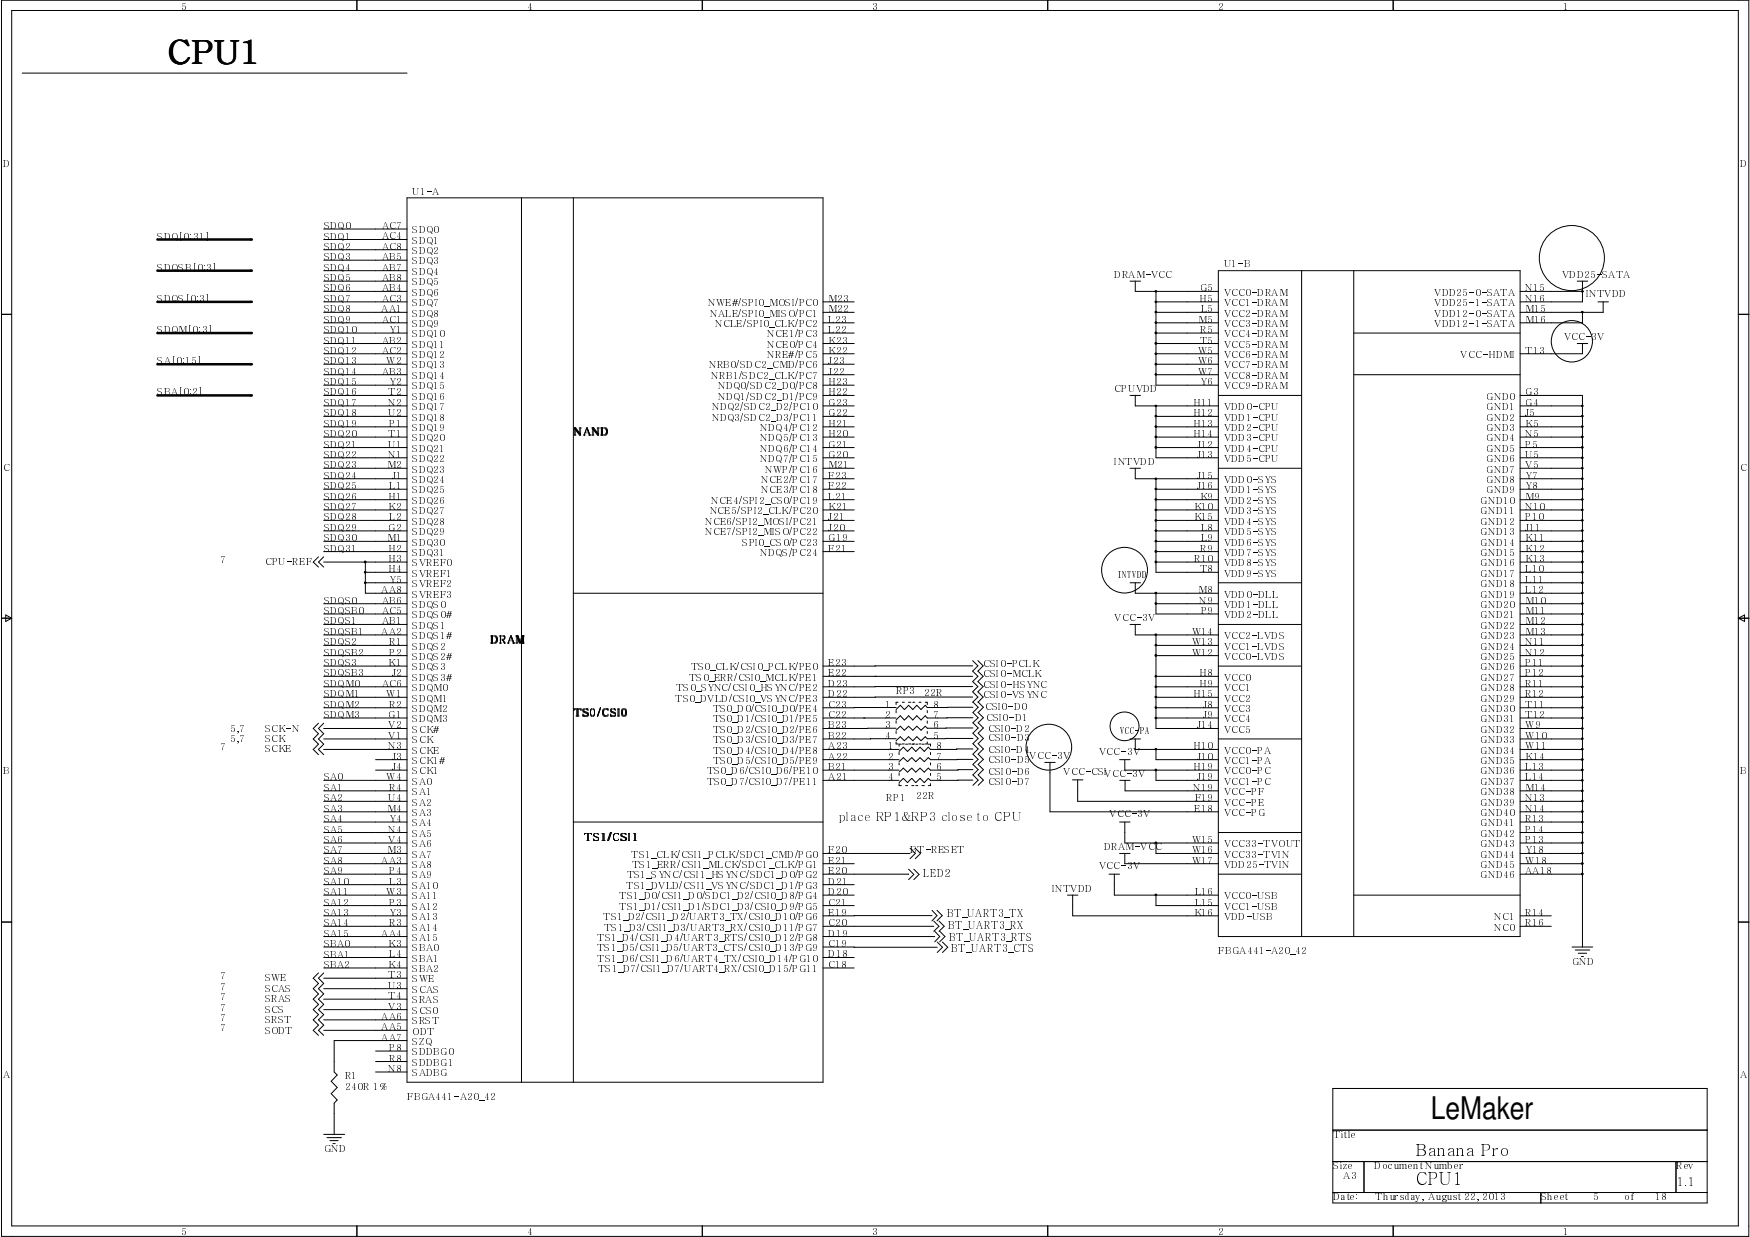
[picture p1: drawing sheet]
<svg xmlns="http://www.w3.org/2000/svg" width="297mm" height="210mm" viewBox="0 0 297 210" stroke-linecap="round" stroke-linejoin="round" font-family="sans-serif">
<g fill="none" stroke="#000" stroke-width=".17">
<path d="M.3 0h296.5v209.8h-296.5zM2 1.8h293.1v206.2h-293.1zM3.8 12.4h65.3M60.6 0v1.8M119.2 0v1.8M177.8 0v1.8M236.5 0v1.8M54.9 38.9h14.2M69.1 33.6h70.6v150h-70.6zM88.5 33.6v150M97.3 33.6v150M.3 53.3h1.7"/>
<path d="M54.9 40.6h14.2M54.9 42.4h14.2M54.9 44.2h14.2M54.9 45.9h14.2M54.9 47.7h14.2M54.9 49.4h14.2M54.9 51.2h14.2M54.9 53h14.2M54.9 54.8h14.2M54.9 56.5h14.2M54.9 58.3h14.2M139.7 51.2h5.3"/>
<path d="M139.7 53h5.3M139.7 54.8h5.3M139.7 56.5h5.3M139.7 58.3h5.3M191.8 47.7h1.8M192.7 47.7v1.7h14.1M196.1 51.1l.2 .1-.1 .2zM196.1 52.9l.2 .1-.1 .1zM196.1 54.6l.2 .1-.1 .2zM196.1 56.4h.2v.2h-.2zM196.1 58.2h.2v.2h-.2zM196.1 59.9l.2 .1-.1 .2z"/>
<path d="M196.1 49.4h.2l-.1 .2zM196.2 51.2h10.6M196.2 53h10.6M196.2 54.8h10.6M196.2 56.5h10.6M196.2 58.3h10.6M196.2 49.4v16h10.6M206.8 45.9h51.2v113h-51.2zM220.9 45.9v113M229.8 56.5h28.2M229.8 45.9v113M258 49.4h10.6"/>
<path d="M267.7 47.7h1.8M267.7 58.3h1.8M268.5 49.4h.2l-.1 .2zM268.5 52.9l.2 .1-.1 .1zM268.6 49.4h.1M268.6 47.7v3.5h-10.6M268.6 53v1.8h-10.6M268.6 58.3v1.7h-10.6M271.2 51.2h1.8M272.1 51.2v1.8h-14.1M295.1 53.3h1.7M54.9 60h14.2"/>
<path d="M54.9 61.8h14.2M54.9 63.6h14.2M54.9 65.4h14.2M54.9 67.1h14.2M54.9 68.9h14.2M54.9 70.7h14.2M54.9 72.4h14.2M54.9 74.2h14.2M54.9 75.9h14.2M54.9 77.7h14.2M54.9 79.5h14.2M139.7 60h5.3"/>
<path d="M139.7 61.8h5.3M139.7 63.6h5.3M139.7 65.4h5.3M139.7 67.1h5.3M139.7 68.9h5.3M139.7 70.7h5.3M139.7 72.4h5.3M139.7 74.2h5.3M139.7 75.9h5.3M139.7 77.7h5.3M139.7 79.5h5.3M191.8 67.1h1.8"/>
<path d="M191.8 79.5h1.8M192.7 67.1v1.8h14.1M192.7 79.5v1.7h14.1M196.1 70.5l.2 .1-.1 .1zM196.1 72.3l.2 .1-.1 .1zM196.1 74h.2v.2h-.2zM196.1 75.8h.2v.2h-.2zM196.1 68.8l.2 .1-.1 .1zM196.1 61.7l.2 .1-.1 .1zM196.1 63.4l.2 .1-.1 .2zM196.2 60h10.6M196.2 61.8h10.6"/>
<path d="M196.2 63.6h10.6M196.2 70.7h10.6M196.2 72.4h10.6M196.2 74.2h10.6M196.2 75.9h10.6M196.2 68.9v8.8h10.6M206.8 67.1h14.1M206.8 79.5h14.1M229.8 63.6h28.2M258 67.1h10.6v93.6M258 68.9h10.6M258 70.7h10.6"/>
<path d="M258 72.4h10.6M258 74.2h10.6M258 75.9h10.6M258 77.7h10.6M258 79.5h10.6M268.5 75.8h.2v.2h-.2zM268.5 68.8l.2 .1-.1 .1zM268.5 70.5l.2 .1-.1 .1zM268.5 72.3l.2 .1-.1 .1zM268.5 74h.2v.2h-.2zM268.5 79.4l.2 .1-.1 .1zM268.5 77.6l.2 .1-.1 .1z"/>
<path d="M54.1 94.5l-.9 .9 .9 .8M54.9 81.2h14.2M54.9 83h14.2M54.9 84.8h14.2M54.9 86.5h14.2M54.9 88.3h14.2M54.9 90.1h14.2M54.9 91.9h14.2M54.9 93.6h14.2M54.9 95.4h14.2M54.9 94.5l-.8 .9 .8 .8M61.9 95.2h.2v.3h-.2z"/>
<path d="M61.9 97l.2 .1-.1 .1zM61.9 98.8l.2 .1-.1 .1zM62 95.4v5.3h7.1M62 97.1h7.1M62 98.9h7.1M139.7 81.2h5.3M139.7 83h5.3M139.7 84.8h5.3M139.7 86.5h5.3M139.7 88.3h5.3M139.7 90.1h5.3M139.7 91.9h5.3"/>
<path d="M139.7 93.6h5.3M191.8 98.9h1.8M192.7 98.9v1.8h14.1M196.1 84.7l.2 .1-.1 .1zM196.1 88.2l.2 .1-.1 .1zM196.1 89.9l.2 .1-.1 .2zM196.1 95.2h.2v.3h-.2zM196.1 82.9l.2 .1-.1 .1zM196.1 93.5h.2v.2h-.2zM196.1 86.4l.2 .1-.1 .2zM196.1 81.1l.2 .1-.1 .2zM196.1 91.7l.2 .1-.1 .1z"/>
<path d="M196.2 83h10.6M196.2 84.8h10.6M196.2 86.5h10.6M196.2 88.3h10.6M196.2 90.1h10.6M196.2 91.9h10.6M196.2 93.6h10.6M196.2 95.4h10.6M196.2 81.2v15.9h10.6M206.8 98.9h14.1M258 81.2h10.6M258 83h10.6"/>
<path d="M258 84.8h10.6M258 86.5h10.6M258 88.3h10.6M258 90.1h10.6M258 91.9h10.6M258 93.6h10.6M258 95.4h10.6M258 97.1h10.6M258 98.9h10.6M268.5 95.2h.2v.3h-.2zM268.5 97l.2 .1-.1 .1zM268.5 98.8l.2 .1-.1 .1z"/>
<path d="M268.5 81.1l.2 .1-.1 .2zM268.5 82.9l.2 .1-.1 .1zM268.5 84.7l.2 .1-.1 .1zM268.5 86.4l.2 .1-.1 .2zM268.5 89.9l.2 .1-.1 .2zM268.5 91.7l.2 .1-.1 .1zM268.5 93.5h.2v.2h-.2zM268.5 88.2l.2 .1-.1 .1zM.3 104.9h1.7M1 104.4l1 .5-1 .6zM54.9 102.4h14.2M54.9 104.2h14.2"/>
<path d="M54.9 106h14.2M54.9 107.7h14.2M54.9 109.5h14.2M54.9 111.3h14.2M54.9 113h14.2M54.9 114.8h14.2M54.9 116.5h14.2M54.9 118.3h14.2M97.3 100.7h42.4M139.7 114.8h25.4M148.5 114.8h.1M152.4 119.2h-.3v.3"/>
<path d="M153.2 119.2h.3M154.2 119.2h.4M154.9 119.2h.4M156 119.2h.3M157.1 119.2h.3v.3M165.1 113h-25.4M165.1 116.5h-25.4M165.1 118.3h-25.4M165.1 112.1l.9 .9-.9 .9 .9 .9-.9 .9 .9 .8-.9 .9 .9 .9-.9 .9M165.1 119.1l.9 .9-.9 .9 .9 .9-.9 .8 .9 .9-.9 .9 .9 .9-.9 .9 .9 .9-.9 .9 .9 .9-.9 .8 .9 .9-.9 .9 .9 .9-.9 .9M166 112.1l.9 .9-.9 .9 .9 .9-.9 .9 .9 .8-.9 .9 .9 .9-.9 .9M166 119.1l.9 .9-.9 .9 .9 .9-.9 .8 .9 .9-.9 .9 .9 .9-.9 .9 .9 .9-.9 .9 .9 .9-.9 .8 .9 .9-.9 .9 .9 .9-.9 .9"/>
<path d="M191.8 106h1.8M192.7 106v1.7h14.1M196.1 114.7l.2 .1-.1 .1zM196.1 120l.2 .1-.1 .1zM196.1 116.4l.2 .1-.1 .2zM196.1 118.2l.2 .1-.1 .1zM196.1 111.1h.2v.2h-.2zM196.1 107.6l.2 .1-.1 .1zM196.1 109.4l.2 .1-.1 .1zM196.1 100.5l.2 .1-.1 .2zM196.1 102.3l.2 .1-.1 .1zM196.2 102.4h10.6"/>
<path d="M196.2 100.7v3.5h10.6M196.2 109.5h10.6M196.2 111.3h10.6M196.2 114.8h10.6M196.2 116.5h10.6M196.2 118.3h10.6M196.2 107.7v15.9h10.6M206.8 106h14.1M206.8 113h14.1M258 100.7h10.6M258 102.4h10.6M258 104.2h10.6"/>
<path d="M258 106h10.6M258 107.7h10.6M258 109.5h10.6M258 111.3h10.6M258 113h10.6M258 114.8h10.6M258 116.5h10.6M258 118.3h10.6M268.5 100.5l.2 .1-.1 .2zM268.5 102.3l.2 .1-.1 .1zM268.5 107.6l.2 .1-.1 .1zM268.5 109.4l.2 .1-.1 .1z"/>
<path d="M268.5 111.1h.2v.2h-.2zM268.5 112.9h.2v.2h-.2zM268.5 120l.2 .1-.1 .1zM268.5 114.7l.2 .1-.1 .1zM268.5 118.2l.2 .1-.1 .1zM268.5 104.1l.2 .1-.1 .1zM268.5 116.4l.2 .1-.1 .2zM268.5 105.9l.2 .1-.1 .1zM295.1 104.9h1.7M295.1 104.9l1-.5v1.1zM54.1 122.7l-.9 .9 .9 .9-.9 .9 .9 .9-.9 .9 .9 .9M54.9 139.5h14.2"/>
<path d="M54.9 120.1h14.2M54.9 121.8h14.2M54.9 123.6h14.2M54.9 125.4h14.2M54.9 127.2h14.2M54.9 132.4h14.2M54.9 134.2h14.2M54.9 136h14.2M54.9 137.8h14.2M54.9 122.7l-.8 .9 .8 .9-.8 .9 .8 .9-.8 .9 .8 .9M63.8 130.7h5.3M63.8 128.9h5.3"/>
<path d="M97.3 139.5h42.4M139.7 121.8h12.4M139.7 127.2h12.9M139.7 130.7h12.9M139.7 132.4h12.9M139.7 128.9h12.9M146.6 121.8h.1M152.1 120.1h-12.4M152.1 123.6h-12.4M152.1 125.3l-12.4 .1M152.1 120.6v.3M152.1 122.3v.4"/>
<path d="M152.1 124.1v.4M152.1 125.9v.3h.3M152.6 127.7v.4M152.6 129.5v.3M152.6 131.2v.4M152.6 133v.3h.4M153 126.3h-.4v.3M153.2 126.2h.3M153.7 133.3h.3M153.7 126.3h.3M154.2 126.2h.4M154.8 133.3h.3"/>
<path d="M154.8 126.3h.3M154.9 126.2h.4M155.4 133.3h.4M155.4 126.3h.4M156 126.2h.3M156.5 133.3h.4M156.5 126.3h.4M157.4 125.9v.3h-.3M157.4 120.6v.3M157.4 122.3v.4M157.4 124.1v.4M157.6 126.3h.3v.3"/>
<path d="M157.9 133v.3h-.3M157.9 127.7v.4M157.9 129.5v.3M157.9 131.2v.4M165.1 121.8h-7.7l-.3-.3-.8 .7-.7-.7-.7 .7-.7-.7-.7 .7-.7-.7-.7 .7M165.1 127.1l-7.2 .1-.3-.4-.7 .7-.7-.7-.8 .7-.6-.7-.8 .7-.7-.7-.7 .7M165.1 130.6l-7.2 .1-.3-.4-.7 .7-.7-.7-.8 .7-.6-.7-.8 .7-.7-.7-.7 .7M165.1 132.4h-7.2l-.3-.3-.7 .7-.7-.7-.8 .7-.6-.7-.8 .7-.7-.7-.7 .7M165.1 128.9h-7.2l-.3-.3-.7 .6-.7-.6-.8 .6-.6-.6-.8 .6-.7-.6-.7 .6M165.1 120l-7.7 .1-.3-.4-.8 .7-.7-.7-.7 .7-.7-.7-.7 .7-.7-.7-.7 .7M165.1 123.5l-7.7 .1-.3-.4-.8 .7-.7-.7-.7 .7-.7-.7-.7 .7-.7-.7-.7 .7M165.1 125.3h-7.7l-.3-.3-.8 .7-.7-.7-.7 .7-.7-.7-.7 .7-.7-.7-.7 .7"/>
<path d="M177.3 129.4h1.8M178.2 129.4v8.4h28.6M182 132.3h1.8M182.9 132.3v3.7h23.9M190 139.5h1.8M190 128.9h1.8M190.1 132.4h1.7M190.9 128.9v1.8h15.9M190.9 139.5v3.5h15.9M191 132.4v1.8h15.8M191.8 125.4h1.8M192.7 125.4v1.8h14.1"/>
<path d="M196.1 121.7l.2 .1-.1 .2zM196.1 130.5h.2v.3h-.2zM196.1 127l.2 .1-.1 .2zM196.2 120.1h10.6M196.2 121.8h10.6M196.2 130.7v1.7h10.6M196.2 127.2v1.7h10.6M206.8 125.4h14.1M258 139.5h10.6M258 120.1h10.6M258 121.8h10.6M258 123.6h10.6"/>
<path d="M258 125.4h10.6M258 127.2h10.6M258 130.7h10.6M258 132.4h10.6M258 134.2h10.6M258 136h10.6M258 137.8h10.6M258 128.9h10.6M268.5 121.7l.2 .1-.1 .2zM268.5 123.5l.2 .1-.1 .1zM268.5 130.5h.2v.3h-.2zM268.5 127l.2 .1-.1 .2z"/>
<path d="M268.5 125.3h.2l-.1 .2zM268.5 128.8h.2v.2h-.2zM268.5 132.3l.2 .1-.1 .1zM268.5 134.1l.2 .1-.1 .1zM268.5 135.8l.2 .1-.1 .2zM268.5 137.6l.2 .1-.1 .1zM268.5 139.4l.2 .1-.1 .1zM.3 156.5h1.7M54.9 141.3h14.2M54.9 143h14.2M54.9 144.8h14.2M54.9 146.6h14.2"/>
<path d="M54.9 148.3h14.2M54.9 150.1h14.2M54.9 151.9h14.2M54.9 153.7h14.2M54.9 155.4h14.2M54.9 157.2h14.2M54.9 158.9h14.2M139.7 144.8h14.8M139.7 146.6h5.3M139.7 148.3l14.5 .1M139.7 150.1h5.3M139.7 151.9h5.3"/>
<path d="M139.7 153.7h5.3M139.7 157.2h18.8M139.7 158.9h19M154.2 147.5l.9 .9-.9 .9M154.5 143.9l.9 .9-.9 .9M155.1 147.5l.9 .9-.9 .9M155.4 143.9l.8 .9-.8 .9M158.2 155.4h-18.5M158.2 154.5l.8 .9-.8 .9M158.5 156.3l.9 .9-.9 .8M158.7 158l.8 .9-.8 .9M159 154.5l.9 .9-.9 .9"/>
<path d="M159.1 159.9l.9 .8-.9 .9M159.4 156.3l.9 .9-.9 .8M159.5 158l.9 .9-.9 .9M160 159.9l.9 .8-.9 .9M181.2 151.9h1.8M182.1 151.9v3.5h24.7M188.3 148.3h1.7M189.1 148.3v3.6h17.7M190 144.8h1.8M190.9 144.8v1.8h15.9M196.1 142.9l.2 .1-.1 .1zM196.1 151.8h.2l-.1 .2z"/>
<path d="M196.2 143v1.8h10.6M196.2 151.9v1.8h10.6M206.8 141.3h14.1M206.8 148.3h14.1M229.8 151.9h28.2M258 141.3h10.6M258 143h10.6M258 144.8h10.6M258 146.6h10.6M258 148.3h10.6M258 155.4h5.3M258 157.2h5.3"/>
<path d="M268.5 141.2l.2 .1-.1 .1zM268.5 142.9l.2 .1-.1 .1zM268.5 144.7l.2 .1-.1 .1zM268.5 148.2h.2v.2h-.2zM268.5 146.4h.2v.2h-.2zM295.1 156.5h1.7M54.1 165.1l-.9 .9 .9 .9-.9 .9 .9 .9-.9 .8 .9 .9-.9 .9 .9 .9-.9 .9 .9 .8-.9 .9 .9 .9M54.9 160.7h14.2M54.9 162.5h14.2M54.9 164.3h14.2M54.9 166h14.2M54.9 167.8h14.2"/>
<path d="M54.9 169.5h14.2M54.9 171.3h14.2M54.9 173.1h14.2M54.9 174.8h14.2M54.9 165.1l-.8 .9 .8 .9-.8 .9 .8 .9-.8 .8 .8 .9-.8 .9 .8 .9-.8 .9 .8 .8-.8 .9 .8 .9M63.8 178.4h5.3M69.1 176.6h-12.4v5.3l.5 .5-1 1.1 1 1-1 1.1 1 1-.5 .6v5.3M139.7 160.7h19.4M139.7 162.5h5.3M139.7 164.3h5.3M266.8 160.7h3.5M267.4 161.2h2.4"/>
<path d="M267.9 161.8h1.4M268.4 162.3h.4M54.9 192.5h3.6M55.5 193h2.5M56 193.5h1.4M56.5 194.1h.4M63.8 180.1h5.3M63.8 181.9h5.3M226.2 184.7h63.6v19.4h-63.6zM226.2 191.8h63.6M226.2 197.1h63.6M231.5 197.1v5.3"/>
<path d="M284.5 197.1v5.3M60.6 208v1.8M119.2 208v1.8M177.8 208v1.8M226.2 202.4h63.6M236.5 208v1.8M261.5 202.4v1.7"/>
<circle cx="266.8" cy="57.9" r="3.5"/>
<circle cx="266.8" cy="43.8" r="5.5"/>
<circle cx="190.9" cy="96.8" r="3.9"/>
<circle cx="178" cy="126.8" r="3.9"/>
<circle cx="190.9" cy="123.3" r="2.45"/>
</g>
<g fill="#000">
<path d="M196.1 51.1l.2 .1-.1 .2z" fill-rule="evenodd"/>
<path d="M196.1 52.9l.2 .1-.1 .1z" fill-rule="evenodd"/>
<path d="M196.1 54.6l.2 .1-.1 .2z" fill-rule="evenodd"/>
<path d="M196.1 56.4h.2v.2h-.2z" fill-rule="evenodd"/>
<path d="M196.1 58.2h.2v.2h-.2z" fill-rule="evenodd"/>
<path d="M196.1 49.4h.2l-.1 .2z" fill-rule="evenodd"/>
<path d="M268.5 49.4h.2l-.1 .2z" fill-rule="evenodd"/>
<path d="M268.5 52.9l.2 .1-.1 .1z" fill-rule="evenodd"/>
<path d="M196.1 70.5l.2 .1-.1 .1z" fill-rule="evenodd"/>
<path d="M196.1 72.3l.2 .1-.1 .1z" fill-rule="evenodd"/>
<path d="M196.1 74h.2v.2h-.2z" fill-rule="evenodd"/>
<path d="M196.1 75.8h.2v.2h-.2z" fill-rule="evenodd"/>
<path d="M196.1 68.8l.2 .1-.1 .1z" fill-rule="evenodd"/>
<path d="M196.1 59.9l.2 .1-.1 .2z" fill-rule="evenodd"/>
<path d="M196.1 61.7l.2 .1-.1 .1z" fill-rule="evenodd"/>
<path d="M196.1 63.4l.2 .1-.1 .2z" fill-rule="evenodd"/>
<path d="M268.5 75.8h.2v.2h-.2z" fill-rule="evenodd"/>
<path d="M268.5 68.8l.2 .1-.1 .1z" fill-rule="evenodd"/>
<path d="M268.5 70.5l.2 .1-.1 .1z" fill-rule="evenodd"/>
<path d="M268.5 72.3l.2 .1-.1 .1z" fill-rule="evenodd"/>
<path d="M268.5 74h.2v.2h-.2z" fill-rule="evenodd"/>
<path d="M268.5 79.4l.2 .1-.1 .1z" fill-rule="evenodd"/>
<path d="M268.5 77.6l.2 .1-.1 .1z" fill-rule="evenodd"/>
<path d="M61.9 95.2h.2v.3h-.2z" fill-rule="evenodd"/>
<path d="M61.9 97l.2 .1-.1 .1z" fill-rule="evenodd"/>
<path d="M61.9 98.8l.2 .1-.1 .1z" fill-rule="evenodd"/>
<path d="M196.1 84.7l.2 .1-.1 .1z" fill-rule="evenodd"/>
<path d="M196.1 88.2l.2 .1-.1 .1z" fill-rule="evenodd"/>
<path d="M196.1 89.9l.2 .1-.1 .2z" fill-rule="evenodd"/>
<path d="M196.1 95.2h.2v.3h-.2z" fill-rule="evenodd"/>
<path d="M196.1 82.9l.2 .1-.1 .1z" fill-rule="evenodd"/>
<path d="M196.1 93.5h.2v.2h-.2z" fill-rule="evenodd"/>
<path d="M196.1 86.4l.2 .1-.1 .2z" fill-rule="evenodd"/>
<path d="M196.1 81.1l.2 .1-.1 .2z" fill-rule="evenodd"/>
<path d="M196.1 91.7l.2 .1-.1 .1z" fill-rule="evenodd"/>
<path d="M268.5 95.2h.2v.3h-.2z" fill-rule="evenodd"/>
<path d="M268.5 97l.2 .1-.1 .1z" fill-rule="evenodd"/>
<path d="M268.5 98.8l.2 .1-.1 .1z" fill-rule="evenodd"/>
<path d="M268.5 81.1l.2 .1-.1 .2z" fill-rule="evenodd"/>
<path d="M268.5 82.9l.2 .1-.1 .1z" fill-rule="evenodd"/>
<path d="M268.5 84.7l.2 .1-.1 .1z" fill-rule="evenodd"/>
<path d="M268.5 86.4l.2 .1-.1 .2z" fill-rule="evenodd"/>
<path d="M268.5 89.9l.2 .1-.1 .2z" fill-rule="evenodd"/>
<path d="M268.5 91.7l.2 .1-.1 .1z" fill-rule="evenodd"/>
<path d="M268.5 93.5h.2v.2h-.2z" fill-rule="evenodd"/>
<path d="M268.5 88.2l.2 .1-.1 .1z" fill-rule="evenodd"/>
<path d="M196.1 114.7l.2 .1-.1 .1z" fill-rule="evenodd"/>
<path d="M196.1 116.4l.2 .1-.1 .2z" fill-rule="evenodd"/>
<path d="M196.1 118.2l.2 .1-.1 .1z" fill-rule="evenodd"/>
<path d="M196.1 111.1h.2v.2h-.2z" fill-rule="evenodd"/>
<path d="M196.1 107.6l.2 .1-.1 .1z" fill-rule="evenodd"/>
<path d="M196.1 109.4l.2 .1-.1 .1z" fill-rule="evenodd"/>
<path d="M196.1 100.5l.2 .1-.1 .2z" fill-rule="evenodd"/>
<path d="M196.1 102.3l.2 .1-.1 .1z" fill-rule="evenodd"/>
<path d="M268.5 100.5l.2 .1-.1 .2z" fill-rule="evenodd"/>
<path d="M268.5 102.3l.2 .1-.1 .1z" fill-rule="evenodd"/>
<path d="M268.5 107.6l.2 .1-.1 .1z" fill-rule="evenodd"/>
<path d="M268.5 109.4l.2 .1-.1 .1z" fill-rule="evenodd"/>
<path d="M268.5 111.1h.2v.2h-.2z" fill-rule="evenodd"/>
<path d="M268.5 112.9h.2v.2h-.2z" fill-rule="evenodd"/>
<path d="M268.5 114.7l.2 .1-.1 .1z" fill-rule="evenodd"/>
<path d="M268.5 118.2l.2 .1-.1 .1z" fill-rule="evenodd"/>
<path d="M268.5 104.1l.2 .1-.1 .1z" fill-rule="evenodd"/>
<path d="M268.5 116.4l.2 .1-.1 .2z" fill-rule="evenodd"/>
<path d="M268.5 105.9l.2 .1-.1 .1z" fill-rule="evenodd"/>
<path d="M196.1 120l.2 .1-.1 .1z" fill-rule="evenodd"/>
<path d="M196.1 121.7l.2 .1-.1 .2z" fill-rule="evenodd"/>
<path d="M196.1 130.5h.2v.3h-.2z" fill-rule="evenodd"/>
<path d="M196.1 127l.2 .1-.1 .2z" fill-rule="evenodd"/>
<path d="M268.5 120l.2 .1-.1 .1z" fill-rule="evenodd"/>
<path d="M268.5 121.7l.2 .1-.1 .2z" fill-rule="evenodd"/>
<path d="M268.5 123.5l.2 .1-.1 .1z" fill-rule="evenodd"/>
<path d="M268.5 130.5h.2v.3h-.2z" fill-rule="evenodd"/>
<path d="M268.5 127l.2 .1-.1 .2z" fill-rule="evenodd"/>
<path d="M268.5 125.3h.2l-.1 .2z" fill-rule="evenodd"/>
<path d="M268.5 128.8h.2v.2h-.2z" fill-rule="evenodd"/>
<path d="M268.5 132.3l.2 .1-.1 .1z" fill-rule="evenodd"/>
<path d="M268.5 134.1l.2 .1-.1 .1z" fill-rule="evenodd"/>
<path d="M268.5 135.8l.2 .1-.1 .2z" fill-rule="evenodd"/>
<path d="M268.5 137.6l.2 .1-.1 .1z" fill-rule="evenodd"/>
<path d="M268.5 139.4l.2 .1-.1 .1z" fill-rule="evenodd"/>
<path d="M196.1 142.9l.2 .1-.1 .1z" fill-rule="evenodd"/>
<path d="M196.1 151.8h.2l-.1 .2z" fill-rule="evenodd"/>
<path d="M268.5 141.2l.2 .1-.1 .1z" fill-rule="evenodd"/>
<path d="M268.5 142.9l.2 .1-.1 .1z" fill-rule="evenodd"/>
<path d="M268.5 144.7l.2 .1-.1 .1z" fill-rule="evenodd"/>
<path d="M268.5 148.2h.2v.2h-.2z" fill-rule="evenodd"/>
<path d="M268.5 146.4h.2v.2h-.2z" fill-rule="evenodd"/>
</g>
<path d="M26.7 56.5h15.9M26.7 45.9h15.9M26.7 51.2h15.9M26.7 40.6h15.9M26.7 61.8h15.9M26.7 67.1h15.9" fill="none" stroke="#000" stroke-width=".42"/>
<g fill="#000">
<circle cx="42.6" cy="56.5" r=".21"/>
<circle cx="42.6" cy="45.9" r=".21"/>
<circle cx="42.6" cy="51.2" r=".21"/>
<circle cx="42.6" cy="40.6" r=".21"/>
<circle cx="42.6" cy="61.8" r=".21"/>
<circle cx="42.6" cy="67.1" r=".21"/>
</g>
<text font-size="5.5" x="28.4" y="10.9">CPU1</text>
<text font-size="5.3" x="242.9" y="189.8">LeMaker</text>
<g font-size="2.9">
<text x="240.4" y="196.2">Banana Pro</text>
<text x="240.4" y="201.1">CPU1</text>
</g>
<g font-size="2.2">
<text x="142.4" y="139.2">place RP1&amp;RP3 close to CPU</text>
<text x="284.5" y="201.3">1.1</text>
</g>
<g font-size="1.9">
<text x="97.3" y="73.9">NAND</text>
<text x="83.2" y="109.2">DRAM</text>
<text x="97.3" y="121.6">TS0/CSI0</text>
<text x="99.1" y="142.8">TS1/CSI1</text>
</g>
<g font-size="1.7">
<text x="30.8" y="1.7">5</text>
<text x="89.4" y="1.7">4</text>
<text x="148" y="1.7">3</text>
<text x="206.7" y="1.7">2</text>
<text x="265.3" y="1.7">1</text>
<text x=".5" y="28.3">D</text>
<text x="295.3" y="28.3">D</text>
<text x="70" y="33.1">U1-A</text>
<text x="26.7" y="40.6">SDQ[0:31]</text>
<text x="54.9" y="40.6">SDQ1</text>
<text x="54.9" y="38.9">SDQ0</text>
<text x="64.8" y="38.9">AC7</text>
<text x="64.8" y="40.6">AC4</text>
<text x="70" y="39.6">SDQ0</text>
<text x="70" y="41.4">SDQ1</text>
<text x="26.7" y="45.9">SDQSB[0:3]</text>
<text x="54.9" y="45.9">SDQ4</text>
<text x="54.9" y="47.7">SDQ5</text>
<text x="54.9" y="42.4">SDQ2</text>
<text x="54.9" y="44.2">SDQ3</text>
<text x="64.8" y="42.4">AC8</text>
<text x="64.8" y="44.2">AB5</text>
<text x="64.8" y="45.9">AB7</text>
<text x="64.8" y="47.7">AB8</text>
<text x="70" y="43.1">SDQ2</text>
<text x="70" y="44.9">SDQ3</text>
<text x="70" y="46.7">SDQ4</text>
<text x="189.1" y="47.2">DRAM-VCC</text>
<text x="207.7" y="45.4">U1-B</text>
<text x="265.1" y="47.2">VDD25-SATA</text>
<text x="26.7" y="51.2">SDQS[0:3]</text>
<text x="54.9" y="51.2">SDQ7</text>
<text x="54.9" y="53">SDQ8</text>
<text x="54.9" y="49.4">SDQ6</text>
<text x="64.7" y="53">AA1</text>
<text x="64.8" y="49.4">AB4</text>
<text x="64.8" y="51.2">AC3</text>
<text x="70" y="48.4">SDQ5</text>
<text x="70" y="50.2">SDQ6</text>
<text x="70" y="51.9">SDQ7</text>
<text x="70" y="53.7">SDQ8</text>
<text x="120.2" y="51.9">NWE#/SPI0_MOSI/PC0</text>
<text x="120.5" y="53.7">NALE/SPI0_MISO/PC1</text>
<text x="140.6" y="51.2">M23</text>
<text x="140.6" y="53">M22</text>
<text x="203.6" y="51.2">H5</text>
<text x="203.6" y="49.4">G5</text>
<text x="203.8" y="53">L5</text>
<text x="207.7" y="50.2">VCC0-DRAM</text>
<text x="207.7" y="51.9">VCC1-DRAM</text>
<text x="207.7" y="53.7">VCC2-DRAM</text>
<text x="243.5" y="50.2">VDD25-0-SATA</text>
<text x="243.5" y="51.9">VDD25-1-SATA</text>
<text x="243.5" y="53.7">VDD12-0-SATA</text>
<text x="258.9" y="49.4">N15</text>
<text x="258.9" y="51.2">N16</text>
<text x="258.9" y="53">M15</text>
<text x="269.2" y="50.3">INTVDD</text>
<text x="26.7" y="56.5">SDQM[0:3]</text>
<text x="54.9" y="54.8">SDQ9</text>
<text x="54.9" y="56.5">SDQ10</text>
<text x="54.9" y="58.3">SDQ11</text>
<text x="64.8" y="54.8">AC1</text>
<text x="64.8" y="58.3">AB2</text>
<text x="66" y="56.5">Y1</text>
<text x="70" y="55.5">SDQ9</text>
<text x="70" y="57.2">SDQ10</text>
<text x="70" y="59">SDQ11</text>
<text x="121.4" y="55.5">NCLE/SPI0_CLK/PC2</text>
<text x="130.2" y="57.2">NCE1/PC3</text>
<text x="130.2" y="59">NCE0/PC4</text>
<text x="140.6" y="54.8">L23</text>
<text x="140.6" y="56.5">L22</text>
<text x="140.6" y="58.3">K23</text>
<text x="203.4" y="54.8">M5</text>
<text x="203.6" y="58.3">T5</text>
<text x="203.7" y="56.5">R5</text>
<text x="207.7" y="55.5">VCC3-DRAM</text>
<text x="207.7" y="57.2">VCC4-DRAM</text>
<text x="207.7" y="59">VCC5-DRAM</text>
<text x="243.5" y="55.5">VDD12-1-SATA</text>
<text x="258.9" y="54.8">M16</text>
<text x="265.4" y="57.7">VCC-3V</text>
<text x="26.7" y="61.8">SA[0:15]</text>
<text x="54.9" y="65.4">SDQ15</text>
<text x="54.9" y="63.6">SDQ14</text>
<text x="54.9" y="60">SDQ12</text>
<text x="54.9" y="61.8">SDQ13</text>
<text x="64.8" y="60">AC2</text>
<text x="64.8" y="63.6">AB3</text>
<text x="65.6" y="61.8">W2</text>
<text x="66" y="65.4">Y2</text>
<text x="70" y="60.7">SDQ12</text>
<text x="70" y="62.5">SDQ13</text>
<text x="70" y="64.3">SDQ14</text>
<text x="120.3" y="62.5">NRB0/SDC2_CMD/PC6</text>
<text x="120.7" y="64.3">NRB1/SDC2_CLK/PC7</text>
<text x="130.2" y="60.7">NRE#/PC5</text>
<text x="140.6" y="60">K22</text>
<text x="140.6" y="61.8">J23</text>
<text x="140.6" y="63.6">J22</text>
<text x="140.6" y="65.4">H23</text>
<text x="203.3" y="60">W5</text>
<text x="203.3" y="61.8">W6</text>
<text x="203.3" y="63.6">W7</text>
<text x="203.7" y="65.4">Y6</text>
<text x="207.7" y="60.7">VCC6-DRAM</text>
<text x="207.7" y="62.5">VCC7-DRAM</text>
<text x="207.7" y="64.3">VCC8-DRAM</text>
<text x="247.8" y="60.7">VCC-HDMI</text>
<text x="258.9" y="60">T13</text>
<text x="26.7" y="67.1">SBA[0:2]</text>
<text x="54.9" y="70.7">SDQ18</text>
<text x="54.9" y="68.9">SDQ17</text>
<text x="54.9" y="67.1">SDQ16</text>
<text x="65.9" y="68.9">N2</text>
<text x="65.9" y="70.7">U2</text>
<text x="65.9" y="67.1">T2</text>
<text x="70" y="66.1">SDQ15</text>
<text x="70" y="67.8">SDQ16</text>
<text x="70" y="69.6">SDQ17</text>
<text x="70" y="71.4">SDQ18</text>
<text x="120.8" y="69.6">NDQ2/SDC2_D2/PC10</text>
<text x="120.8" y="71.4">NDQ3/SDC2_D3/PC11</text>
<text x="121.8" y="66.1">NDQ0/SDC2_D0/PC8</text>
<text x="121.8" y="67.8">NDQ1/SDC2_D1/PC9</text>
<text x="140.6" y="67.1">H22</text>
<text x="140.6" y="68.9">G23</text>
<text x="140.6" y="70.7">G22</text>
<text x="189.1" y="66.6">CPUVDD</text>
<text x="202.6" y="68.9">H11</text>
<text x="202.6" y="70.7">H12</text>
<text x="207.7" y="66.1">VCC9-DRAM</text>
<text x="207.7" y="69.6">VDD0-CPU</text>
<text x="207.7" y="71.4">VDD1-CPU</text>
<text x="252.3" y="67.8">GND0</text>
<text x="252.3" y="69.6">GND1</text>
<text x="252.3" y="71.4">GND2</text>
<text x="258.9" y="67.1">G3</text>
<text x="258.9" y="68.9">G4</text>
<text x="258.9" y="70.7">J5</text>
<text x="54.9" y="77.7">SDQ22</text>
<text x="54.9" y="75.9">SDQ21</text>
<text x="54.9" y="72.4">SDQ19</text>
<text x="54.9" y="74.2">SDQ20</text>
<text x="65.9" y="75.9">U1</text>
<text x="65.9" y="77.7">N1</text>
<text x="65.9" y="74.2">T1</text>
<text x="66.1" y="72.4">P1</text>
<text x="70" y="73.2">SDQ19</text>
<text x="70" y="74.9">SDQ20</text>
<text x="70" y="76.7">SDQ21</text>
<text x="129" y="73.2">NDQ4/PC12</text>
<text x="129" y="74.9">NDQ5/PC13</text>
<text x="129" y="76.7">NDQ6/PC14</text>
<text x="140.6" y="72.4">H21</text>
<text x="140.6" y="74.2">H20</text>
<text x="140.6" y="75.9">G21</text>
<text x="140.6" y="77.7">G20</text>
<text x="202.6" y="72.4">H13</text>
<text x="202.6" y="74.2">H14</text>
<text x="203.2" y="75.9">J12</text>
<text x="203.2" y="77.7">J13</text>
<text x="207.7" y="73.2">VDD2-CPU</text>
<text x="207.7" y="74.9">VDD3-CPU</text>
<text x="207.7" y="76.7">VDD4-CPU</text>
<text x="252.3" y="73.2">GND3</text>
<text x="252.3" y="74.9">GND4</text>
<text x="252.3" y="76.7">GND5</text>
<text x="258.9" y="72.4">K5</text>
<text x="258.9" y="74.2">N5</text>
<text x="258.9" y="75.9">P5</text>
<text x="258.9" y="77.7">U5</text>
<text x=".5" y="79.8">C</text>
<text x="54.9" y="79.5">SDQ23</text>
<text x="54.9" y="83">SDQ25</text>
<text x="54.9" y="81.2">SDQ24</text>
<text x="65.7" y="79.5">M2</text>
<text x="66.1" y="83">L1</text>
<text x="66.5" y="81.2">J1</text>
<text x="70" y="78.4">SDQ22</text>
<text x="70" y="80.2">SDQ23</text>
<text x="70" y="82">SDQ24</text>
<text x="70" y="83.7">SDQ25</text>
<text x="129" y="78.4">NDQ7/PC15</text>
<text x="129.2" y="82">NCE2/PC17</text>
<text x="129.2" y="83.7">NCE3/PC18</text>
<text x="129.8" y="80.2">NWP/PC16</text>
<text x="140.6" y="79.5">M21</text>
<text x="140.6" y="81.2">F23</text>
<text x="140.6" y="83">F22</text>
<text x="189.1" y="79">INTVDD</text>
<text x="203.2" y="81.2">J15</text>
<text x="203.2" y="83">J16</text>
<text x="207.7" y="78.4">VDD5-CPU</text>
<text x="207.7" y="82">VDD0-SYS</text>
<text x="207.7" y="83.7">VDD1-SYS</text>
<text x="252.3" y="78.4">GND6</text>
<text x="252.3" y="80.2">GND7</text>
<text x="252.3" y="82">GND8</text>
<text x="252.3" y="83.7">GND9</text>
<text x="258.9" y="79.5">V5</text>
<text x="258.9" y="81.2">Y7</text>
<text x="258.9" y="83">Y8</text>
<text x="295.4" y="79.8">C</text>
<text x="54.9" y="88.3">SDQ28</text>
<text x="54.9" y="86.5">SDQ27</text>
<text x="54.9" y="84.8">SDQ26</text>
<text x="65.9" y="84.8">H1</text>
<text x="65.9" y="86.5">K2</text>
<text x="66.1" y="88.3">L2</text>
<text x="70" y="85.5">SDQ26</text>
<text x="70" y="87.2">SDQ27</text>
<text x="70" y="89">SDQ28</text>
<text x="119.6" y="89">NCE6/SPI2_MOSI/PC21</text>
<text x="120.4" y="87.2">NCE5/SPI2_CLK/PC20</text>
<text x="120.7" y="85.5">NCE4/SPI2_CS0/PC19</text>
<text x="140.6" y="84.8">L21</text>
<text x="140.6" y="86.5">K21</text>
<text x="140.6" y="88.3">J21</text>
<text x="202.6" y="86.5">K10</text>
<text x="202.6" y="88.3">K15</text>
<text x="203.6" y="84.8">K9</text>
<text x="207.7" y="85.5">VDD2-SYS</text>
<text x="207.7" y="87.2">VDD3-SYS</text>
<text x="207.7" y="89">VDD4-SYS</text>
<text x="251.3" y="85.5">GND10</text>
<text x="251.3" y="87.2">GND11</text>
<text x="251.3" y="89">GND12</text>
<text x="258.9" y="84.8">M9</text>
<text x="258.9" y="86.5">N10</text>
<text x="258.9" y="88.3">P10</text>
<text x="37.3" y="95.5">7</text>
<text x="44.9" y="95.9">CPU-REF</text>
<text x="54.9" y="93.6">SDQ31</text>
<text x="54.9" y="91.9">SDQ30</text>
<text x="54.9" y="90.1">SDQ29</text>
<text x="65.7" y="91.9">M1</text>
<text x="65.9" y="93.6">H2</text>
<text x="65.9" y="95.4">H3</text>
<text x="65.9" y="90.1">G2</text>
<text x="70" y="90.8">SDQ29</text>
<text x="70" y="92.6">SDQ30</text>
<text x="70" y="94.3">SDQ31</text>
<text x="119.6" y="90.8">NCE7/SPI2_MISO/PC22</text>
<text x="126" y="92.6">SPI0_CS0/PC23</text>
<text x="129" y="94.3">NDQS/PC24</text>
<text x="140.6" y="90.1">J20</text>
<text x="140.6" y="91.9">G19</text>
<text x="140.6" y="93.6">F21</text>
<text x="202.7" y="95.4">R10</text>
<text x="203.7" y="93.6">R9</text>
<text x="203.8" y="90.1">L8</text>
<text x="203.8" y="91.9">L9</text>
<text x="207.7" y="90.8">VDD5-SYS</text>
<text x="207.7" y="92.6">VDD6-SYS</text>
<text x="207.7" y="94.3">VDD7-SYS</text>
<text x="251.3" y="90.8">GND13</text>
<text x="251.3" y="92.6">GND14</text>
<text x="251.3" y="94.3">GND15</text>
<text x="258.9" y="90.1">J11</text>
<text x="258.9" y="91.9">K11</text>
<text x="258.9" y="93.6">K12</text>
<text x="258.9" y="95.4">K13</text>
<text x="64.7" y="100.7">AA8</text>
<text x="65.9" y="97.1">H4</text>
<text x="66" y="98.9">Y5</text>
<text x="70" y="96.1">SVREF0</text>
<text x="70" y="97.8">SVREF1</text>
<text x="70" y="99.6">SVREF2</text>
<text x="70" y="101.4">SVREF3</text>
<text x="189.5" y="98">INTVDD</text>
<text x="203.4" y="100.7">M8</text>
<text x="203.6" y="97.1">T8</text>
<text x="207.7" y="101.4">VDD0-DLL</text>
<text x="207.7" y="96.1">VDD8-SYS</text>
<text x="207.7" y="97.8">VDD9-SYS</text>
<text x="251.3" y="96.1">GND16</text>
<text x="251.3" y="97.8">GND17</text>
<text x="251.3" y="99.6">GND18</text>
<text x="251.3" y="101.4">GND19</text>
<text x="258.9" y="97.1">L10</text>
<text x="258.9" y="98.9">L11</text>
<text x="258.9" y="100.7">L12</text>
<text x="54.9" y="107.7">SDQSB1</text>
<text x="54.9" y="106">SDQS1</text>
<text x="54.9" y="104.2">SDQSB0</text>
<text x="54.9" y="102.4">SDQS0</text>
<text x="64.7" y="107.7">AA2</text>
<text x="64.8" y="102.4">AB6</text>
<text x="64.8" y="104.2">AC5</text>
<text x="64.8" y="106">AB1</text>
<text x="70" y="103.2">SDQS0</text>
<text x="70" y="104.9">SDQS0#</text>
<text x="70" y="106.7">SDQS1</text>
<text x="189.1" y="105.5">VCC-3V</text>
<text x="202.3" y="107.7">W14</text>
<text x="203.6" y="102.4">N9</text>
<text x="203.8" y="104.2">P9</text>
<text x="207.7" y="103.2">VDD1-DLL</text>
<text x="207.7" y="104.9">VDD2-DLL</text>
<text x="251.3" y="103.2">GND20</text>
<text x="251.3" y="104.9">GND21</text>
<text x="251.3" y="106.7">GND22</text>
<text x="258.9" y="102.4">M10</text>
<text x="258.9" y="104.2">M11</text>
<text x="258.9" y="106">M12</text>
<text x="258.9" y="107.7">M13</text>
<text x="54.9" y="109.5">SDQS2</text>
<text x="54.9" y="113">SDQS3</text>
<text x="54.9" y="111.3">SDQSB2</text>
<text x="65.9" y="113">K1</text>
<text x="66" y="109.5">R1</text>
<text x="66.1" y="111.3">P2</text>
<text x="70" y="108.5">SDQS1#</text>
<text x="70" y="110.2">SDQS2</text>
<text x="70" y="112">SDQS2#</text>
<text x="70" y="113.7">SDQS3</text>
<text x="117.2" y="113.7">TS0_CLK/CSI0_PCLK/PE0</text>
<text x="140.6" y="113">E23</text>
<text x="166.9" y="113.2">CSI0-PCLK</text>
<text x="202.3" y="111.3">W12</text>
<text x="202.3" y="109.5">W13</text>
<text x="207.7" y="112">VCC0-LVDS</text>
<text x="207.7" y="110.2">VCC1-LVDS</text>
<text x="207.7" y="108.5">VCC2-LVDS</text>
<text x="251.3" y="108.5">GND23</text>
<text x="251.3" y="110.2">GND24</text>
<text x="251.3" y="112">GND25</text>
<text x="251.3" y="113.7">GND26</text>
<text x="258.9" y="109.5">N11</text>
<text x="258.9" y="111.3">N12</text>
<text x="258.9" y="113">P11</text>
<text x="54.9" y="118.3">SDQM1</text>
<text x="54.9" y="116.5">SDQM0</text>
<text x="54.9" y="114.8">SDQSB3</text>
<text x="64.8" y="116.5">AC6</text>
<text x="65.6" y="118.3">W1</text>
<text x="66.5" y="114.8">J2</text>
<text x="70" y="115.5">SDQS3#</text>
<text x="70" y="117.3">SDQM0</text>
<text x="70" y="119">SDQM1</text>
<text x="114.6" y="119">TS0_DVLD/CSI0_VSYNC/PE3</text>
<text x="114.7" y="117.3">TS0_SYNC/CSI0_HSYNC/PE2</text>
<text x="116.9" y="115.5">TS0_ERR/CSI0_MCLK/PE1</text>
<text x="140.6" y="114.8">E22</text>
<text x="140.6" y="116.5">D23</text>
<text x="140.6" y="118.3">D22</text>
<text x="152.1" y="117.8">RP3</text>
<text x="156.9" y="118.1">22R</text>
<text x="166.9" y="114.9">CSI0-MCLK</text>
<text x="166.9" y="116.7">CSI0-HSYNC</text>
<text x="166.9" y="118.4">CSI0-VSYNC</text>
<text x="202.6" y="118.3">H15</text>
<text x="203.6" y="114.8">H8</text>
<text x="203.6" y="116.5">H9</text>
<text x="207.7" y="115.5">VCC0</text>
<text x="207.7" y="117.3">VCC1</text>
<text x="207.7" y="119">VCC2</text>
<text x="251.3" y="115.5">GND27</text>
<text x="251.3" y="117.3">GND28</text>
<text x="251.3" y="119">GND29</text>
<text x="258.9" y="114.8">P12</text>
<text x="258.9" y="116.5">R11</text>
<text x="258.9" y="118.3">R12</text>
<text x="39.1" y="125.9">5,7</text>
<text x="39.1" y="124.2">5,7</text>
<text x="44.9" y="125.9">SCK</text>
<text x="44.9" y="124.2">SCK-N</text>
<text x="54.9" y="121.8">SDQM3</text>
<text x="54.9" y="120.1">SDQM2</text>
<text x="65.9" y="121.8">G1</text>
<text x="65.9" y="123.6">V2</text>
<text x="65.9" y="125.4">V1</text>
<text x="66" y="120.1">R2</text>
<text x="70" y="120.8">SDQM2</text>
<text x="70" y="122.6">SDQM3</text>
<text x="70" y="124.3">SCK#</text>
<text x="120.9" y="120.8">TS0_D0/CSI0_D0/PE4</text>
<text x="120.9" y="122.6">TS0_D1/CSI0_D1/PE5</text>
<text x="120.9" y="124.3">TS0_D2/CSI0_D2/PE6</text>
<text x="140.6" y="120.1">C23</text>
<text x="140.6" y="121.8">C22</text>
<text x="140.6" y="123.6">B23</text>
<text x="140.6" y="125.4">B22</text>
<text x="150.2" y="121.8">2</text>
<text x="150.2" y="120.1">1</text>
<text x="150.2" y="123.6">3</text>
<text x="150.2" y="125.3">4</text>
<text x="158.3" y="125.3">5</text>
<text x="158.3" y="121.8">7</text>
<text x="158.3" y="123.6">6</text>
<text x="158.3" y="120.1">8</text>
<text x="167.2" y="120.4">CSI0-D0</text>
<text x="167.3" y="122.4">CSI0-D1</text>
<text x="167.6" y="124.2">CSI0-D2</text>
<text x="167.7" y="125.8">CSI0-D3</text>
<text x="190" y="124.5">VCC-PA</text>
<text x="203.2" y="123.6">J14</text>
<text x="204.2" y="120.1">J8</text>
<text x="204.2" y="121.8">J9</text>
<text x="207.7" y="120.8">VCC3</text>
<text x="207.7" y="122.6">VCC4</text>
<text x="207.7" y="124.3">VCC5</text>
<text x="251.3" y="120.8">GND30</text>
<text x="251.3" y="122.6">GND31</text>
<text x="251.3" y="124.3">GND32</text>
<text x="258.9" y="120.1">T11</text>
<text x="258.9" y="121.8">T12</text>
<text x="258.9" y="123.6">W9</text>
<text x="258.9" y="125.4">W10</text>
<text x=".5" y="131.4">B</text>
<text x="37.3" y="127.3">7</text>
<text x="44.9" y="127.7">SCKE</text>
<text x="65.9" y="127.2">N3</text>
<text x="66.5" y="130.7">J4</text>
<text x="66.5" y="128.9">J3</text>
<text x="70" y="126.1">SCK</text>
<text x="70" y="127.9">SCKE</text>
<text x="70" y="131.4">SCK1</text>
<text x="70" y="129.6">SCK1#</text>
<text x="119.9" y="131.4">TS0_D6/CSI0_D6/PE10</text>
<text x="120.9" y="126.1">TS0_D3/CSI0_D3/PE7</text>
<text x="120.9" y="127.9">TS0_D4/CSI0_D4/PE8</text>
<text x="120.9" y="129.6">TS0_D5/CSI0_D5/PE9</text>
<text x="140.6" y="127.2">A23</text>
<text x="140.6" y="128.9">A22</text>
<text x="140.6" y="130.7">B21</text>
<text x="150.7" y="128.9">2</text>
<text x="150.7" y="127.2">1</text>
<text x="150.7" y="130.7">3</text>
<text x="158.8" y="128.9">7</text>
<text x="158.8" y="130.7">6</text>
<text x="158.8" y="127.2">8</text>
<text x="167.6" y="127.7">CSI0-D4</text>
<text x="167.7" y="129.5">CSI0-D5</text>
<text x="167.7" y="131.5">CSI0-D6</text>
<text x="174.7" y="128.9">VCC-3V</text>
<text x="180.5" y="131.4">VCC-CSI</text>
<text x="186.5" y="128.1">VCC-3V</text>
<text x="187.4" y="131.9">VCC-3V</text>
<text x="202.6" y="130.7">H19</text>
<text x="202.6" y="127.2">H10</text>
<text x="203.2" y="128.9">J10</text>
<text x="207.7" y="131.4">VCC0-PC</text>
<text x="207.7" y="127.9">VCC0-PA</text>
<text x="207.7" y="129.6">VCC1-PA</text>
<text x="251.3" y="126.1">GND33</text>
<text x="251.3" y="127.9">GND34</text>
<text x="251.3" y="129.6">GND35</text>
<text x="251.3" y="131.4">GND36</text>
<text x="258.9" y="127.2">W11</text>
<text x="258.9" y="128.9">K14</text>
<text x="258.9" y="130.7">L13</text>
<text x="295.4" y="131.4">B</text>
<text x="54.9" y="137.8">SA3</text>
<text x="54.9" y="136">SA2</text>
<text x="54.9" y="134.2">SA1</text>
<text x="54.9" y="132.4">SA0</text>
<text x="65.6" y="132.4">W4</text>
<text x="65.7" y="137.8">M4</text>
<text x="65.9" y="136">U4</text>
<text x="66" y="134.2">R4</text>
<text x="70" y="133.1">SA0</text>
<text x="70" y="134.9">SA1</text>
<text x="70" y="136.7">SA2</text>
<text x="119.9" y="133.1">TS0_D7/CSI0_D7/PE11</text>
<text x="140.6" y="132.4">A21</text>
<text x="150.4" y="135.9">RP1</text>
<text x="150.7" y="132.4">4</text>
<text x="155.5" y="135.6">22R</text>
<text x="158.8" y="132.4">5</text>
<text x="167.7" y="133.1">CSI0-D7</text>
<text x="202.6" y="134.2">N19</text>
<text x="202.7" y="137.8">E18</text>
<text x="202.8" y="136">F19</text>
<text x="203.2" y="132.4">J19</text>
<text x="207.7" y="133.1">VCC1-PC</text>
<text x="207.7" y="136.7">VCC-PE</text>
<text x="207.7" y="134.9">VCC-PF</text>
<text x="251.3" y="133.1">GND37</text>
<text x="251.3" y="134.9">GND38</text>
<text x="251.3" y="136.7">GND39</text>
<text x="258.9" y="132.4">L14</text>
<text x="258.9" y="134.2">M14</text>
<text x="258.9" y="136">N13</text>
<text x="258.9" y="137.8">N14</text>
<text x="54.9" y="143">SA6</text>
<text x="54.9" y="141.3">SA5</text>
<text x="54.9" y="139.5">SA4</text>
<text x="65.9" y="141.3">N4</text>
<text x="65.9" y="143">V4</text>
<text x="66" y="139.5">Y4</text>
<text x="70" y="138.5">SA3</text>
<text x="70" y="140.2">SA4</text>
<text x="70" y="142">SA5</text>
<text x="70" y="143.8">SA6</text>
<text x="188.3" y="138.6">VCC-3V</text>
<text x="202.3" y="143">W15</text>
<text x="207.7" y="138.5">VCC-PG</text>
<text x="207.7" y="143.8">VCC33-TVOUT</text>
<text x="251.3" y="138.5">GND40</text>
<text x="251.3" y="143.8">GND43</text>
<text x="251.3" y="142">GND42</text>
<text x="251.3" y="140.2">GND41</text>
<text x="258.9" y="143">P13</text>
<text x="258.9" y="141.3">P14</text>
<text x="258.9" y="139.5">R13</text>
<text x="54.9" y="148.3">SA9</text>
<text x="54.9" y="146.6">SA8</text>
<text x="54.9" y="144.8">SA7</text>
<text x="64.7" y="146.6">AA3</text>
<text x="65.7" y="144.8">M3</text>
<text x="66.1" y="148.3">P4</text>
<text x="70" y="145.5">SA7</text>
<text x="70" y="147.3">SA8</text>
<text x="70" y="149.1">SA9</text>
<text x="106.4" y="149.1">TS1_SYNC/CSI1_HSYNC/SDC1_D0/PG2</text>
<text x="107.2" y="145.5">TS1_CLK/CSI1_PCLK/SDC1_CMD/PG0</text>
<text x="107.3" y="147.3">TS1_ERR/CSI1_MLCK/SDC1_CLK/PG1</text>
<text x="140.6" y="144.8">F20</text>
<text x="140.6" y="146.6">E21</text>
<text x="140.6" y="148.3">E20</text>
<text x="154.5" y="144.8">BT-RESET</text>
<text x="156.7" y="148.9">LED2</text>
<text x="186.5" y="147.4">VCC-3V</text>
<text x="187.4" y="144.3">DRAM-VCC</text>
<text x="202.3" y="144.8">W16</text>
<text x="202.3" y="146.6">W17</text>
<text x="207.7" y="145.5">VCC33-TVIN</text>
<text x="207.7" y="147.3">VDD25-TVIN</text>
<text x="251.3" y="147.3">GND45</text>
<text x="251.3" y="145.5">GND44</text>
<text x="251.3" y="149.1">GND46</text>
<text x="258.9" y="146.6">W18</text>
<text x="258.9" y="144.8">Y18</text>
<text x="258.9" y="148.3">AA18</text>
<text x="54.9" y="155.4">SA13</text>
<text x="54.9" y="153.7">SA12</text>
<text x="54.9" y="151.9">SA11</text>
<text x="54.9" y="150.1">SA10</text>
<text x="65.6" y="151.9">W3</text>
<text x="66" y="155.4">Y3</text>
<text x="66.1" y="150.1">L3</text>
<text x="66.1" y="153.7">P3</text>
<text x="70" y="150.8">SA10</text>
<text x="70" y="152.6">SA11</text>
<text x="70" y="154.4">SA12</text>
<text x="105.1" y="152.6">TS1_D0/CSI1_D0/SDC1_D2/CSI0_D8/PG4</text>
<text x="105.1" y="154.4">TS1_D1/CSI1_D1/SDC1_D3/CSI0_D9/PG5</text>
<text x="106.3" y="150.8">TS1_DVLD/CSI1_VSYNC/SDC1_D1/PG3</text>
<text x="140.6" y="150.1">D21</text>
<text x="140.6" y="151.9">D20</text>
<text x="140.6" y="153.7">C21</text>
<text x="140.6" y="155.4">E19</text>
<text x="160.7" y="155.6">BT_UART3_TX</text>
<text x="178.6" y="151.3">INTVDD</text>
<text x="202.6" y="155.4">K16</text>
<text x="202.8" y="151.9">L16</text>
<text x="202.8" y="153.7">L15</text>
<text x="207.7" y="152.6">VCC0-USB</text>
<text x="207.7" y="154.4">VCC1-USB</text>
<text x="258.9" y="155.4">R14</text>
<text x="54.9" y="157.2">SA14</text>
<text x="54.9" y="160.7">SBA0</text>
<text x="54.9" y="158.9">SA15</text>
<text x="64.7" y="158.9">AA4</text>
<text x="65.9" y="160.7">K3</text>
<text x="66" y="157.2">R3</text>
<text x="70" y="156.1">SA13</text>
<text x="70" y="157.9">SA14</text>
<text x="70" y="161.4">SBA0</text>
<text x="70" y="159.6">SA15</text>
<text x="101.3" y="161.4">TS1_D5/CSI1_D5/UART3_CTS/CSI0_D13/PG9</text>
<text x="101.3" y="159.6">TS1_D4/CSI1_D4/UART3_RTS/CSI0_D12/PG8</text>
<text x="102.4" y="156.1">TS1_D2/CSI1_D2/UART3_TX/CSI0_D10/PG6</text>
<text x="102.5" y="157.9">TS1_D3/CSI1_D3/UART3_RX/CSI0_D11/PG7</text>
<text x="140.6" y="157.2">C20</text>
<text x="140.6" y="158.9">D19</text>
<text x="140.6" y="160.7">C19</text>
<text x="160.9" y="157.6">BT_UART3_RX</text>
<text x="161.1" y="159.7">BT_UART3_RTS</text>
<text x="161.5" y="161.5">BT_UART3_CTS</text>
<text x="206.8" y="161.9">FBGA441-A20_42</text>
<text x="207.7" y="156.1">VDD-USB</text>
<text x="253.6" y="157.9">NC0</text>
<text x="253.6" y="156.1">NC1</text>
<text x="258.9" y="157.2">R16</text>
<text x="37.3" y="166.2">7</text>
<text x="37.3" y="167.9">7</text>
<text x="44.9" y="166.5">SWE</text>
<text x="54.9" y="164.3">SBA2</text>
<text x="54.9" y="162.5">SBA1</text>
<text x="65.9" y="167.8">U3</text>
<text x="65.9" y="164.3">K4</text>
<text x="65.9" y="166">T3</text>
<text x="66.1" y="162.5">L4</text>
<text x="70" y="163.2">SBA1</text>
<text x="70" y="165">SBA2</text>
<text x="70" y="166.7">SWE</text>
<text x="101.3" y="163.2">TS1_D6/CSI1_D6/UART4_TX/CSI0_D14/PG10</text>
<text x="101.5" y="165">TS1_D7/CSI1_D7/UART4_RX/CSI0_D15/PG11</text>
<text x="140.6" y="162.5">D18</text>
<text x="140.6" y="164.3">C18</text>
<text x="266.8" y="163.7">GND</text>
<text x="37.3" y="169.7">7</text>
<text x="37.3" y="173.2">7</text>
<text x="37.3" y="171.5">7</text>
<text x="44.9" y="168.3">SCAS</text>
<text x="44.9" y="170.1">SRAS</text>
<text x="44.9" y="173.6">SRST</text>
<text x="44.9" y="171.8">SCS</text>
<text x="64.7" y="173.1">AA6</text>
<text x="65.9" y="169.5">T4</text>
<text x="65.9" y="171.3">V3</text>
<text x="70" y="168.5">SCAS</text>
<text x="70" y="170.3">SRAS</text>
<text x="70" y="172">SCS0</text>
<text x="70" y="173.8">SRST</text>
<text x="37.3" y="175">7</text>
<text x="44.9" y="175.4">SODT</text>
<text x="64.7" y="176.6">AA7</text>
<text x="64.7" y="174.8">AA5</text>
<text x="66.1" y="178.4">P8</text>
<text x="70" y="177.3">SZQ</text>
<text x="70" y="179.1">SDDBG0</text>
<text x="70" y="175.6">ODT</text>
<text x=".5" y="183">A</text>
<text x="58.5" y="183.1">R1</text>
<text x="58.5" y="184.9">240R 1%</text>
<text x="65.9" y="181.9">N8</text>
<text x="66" y="180.1">R8</text>
<text x="70" y="180.8">SDDBG1</text>
<text x="70" y="182.6">SADBG</text>
<text x="295.3" y="183">A</text>
<text x="69.1" y="186.6">FBGA441-A20_42</text>
<text x="54.9" y="195.5">GND</text>
<text x="226.2" y="193">Title</text>
<text x="226.2" y="203.6">Date:</text>
<text x="226.2" y="198.3">Size</text>
<text x="228" y="200.1">A3</text>
<text x="233.3" y="198.3">Document Number</text>
<text x="233.5" y="203.6">Thursday, August 22, 2013</text>
<text x="261.5" y="203.6">Sheet</text>
<text x="270.3" y="203.6">5</text>
<text x="275.7" y="203.6">of</text>
<text x="281" y="203.6">18</text>
<text x="284.5" y="198.3">Rev</text>
<text x="30.8" y="209.6">5</text>
<text x="89.4" y="209.6">4</text>
<text x="148" y="209.6">3</text>
<text x="206.7" y="209.6">2</text>
<text x="265.3" y="209.6">1</text>
</g>
</svg>
